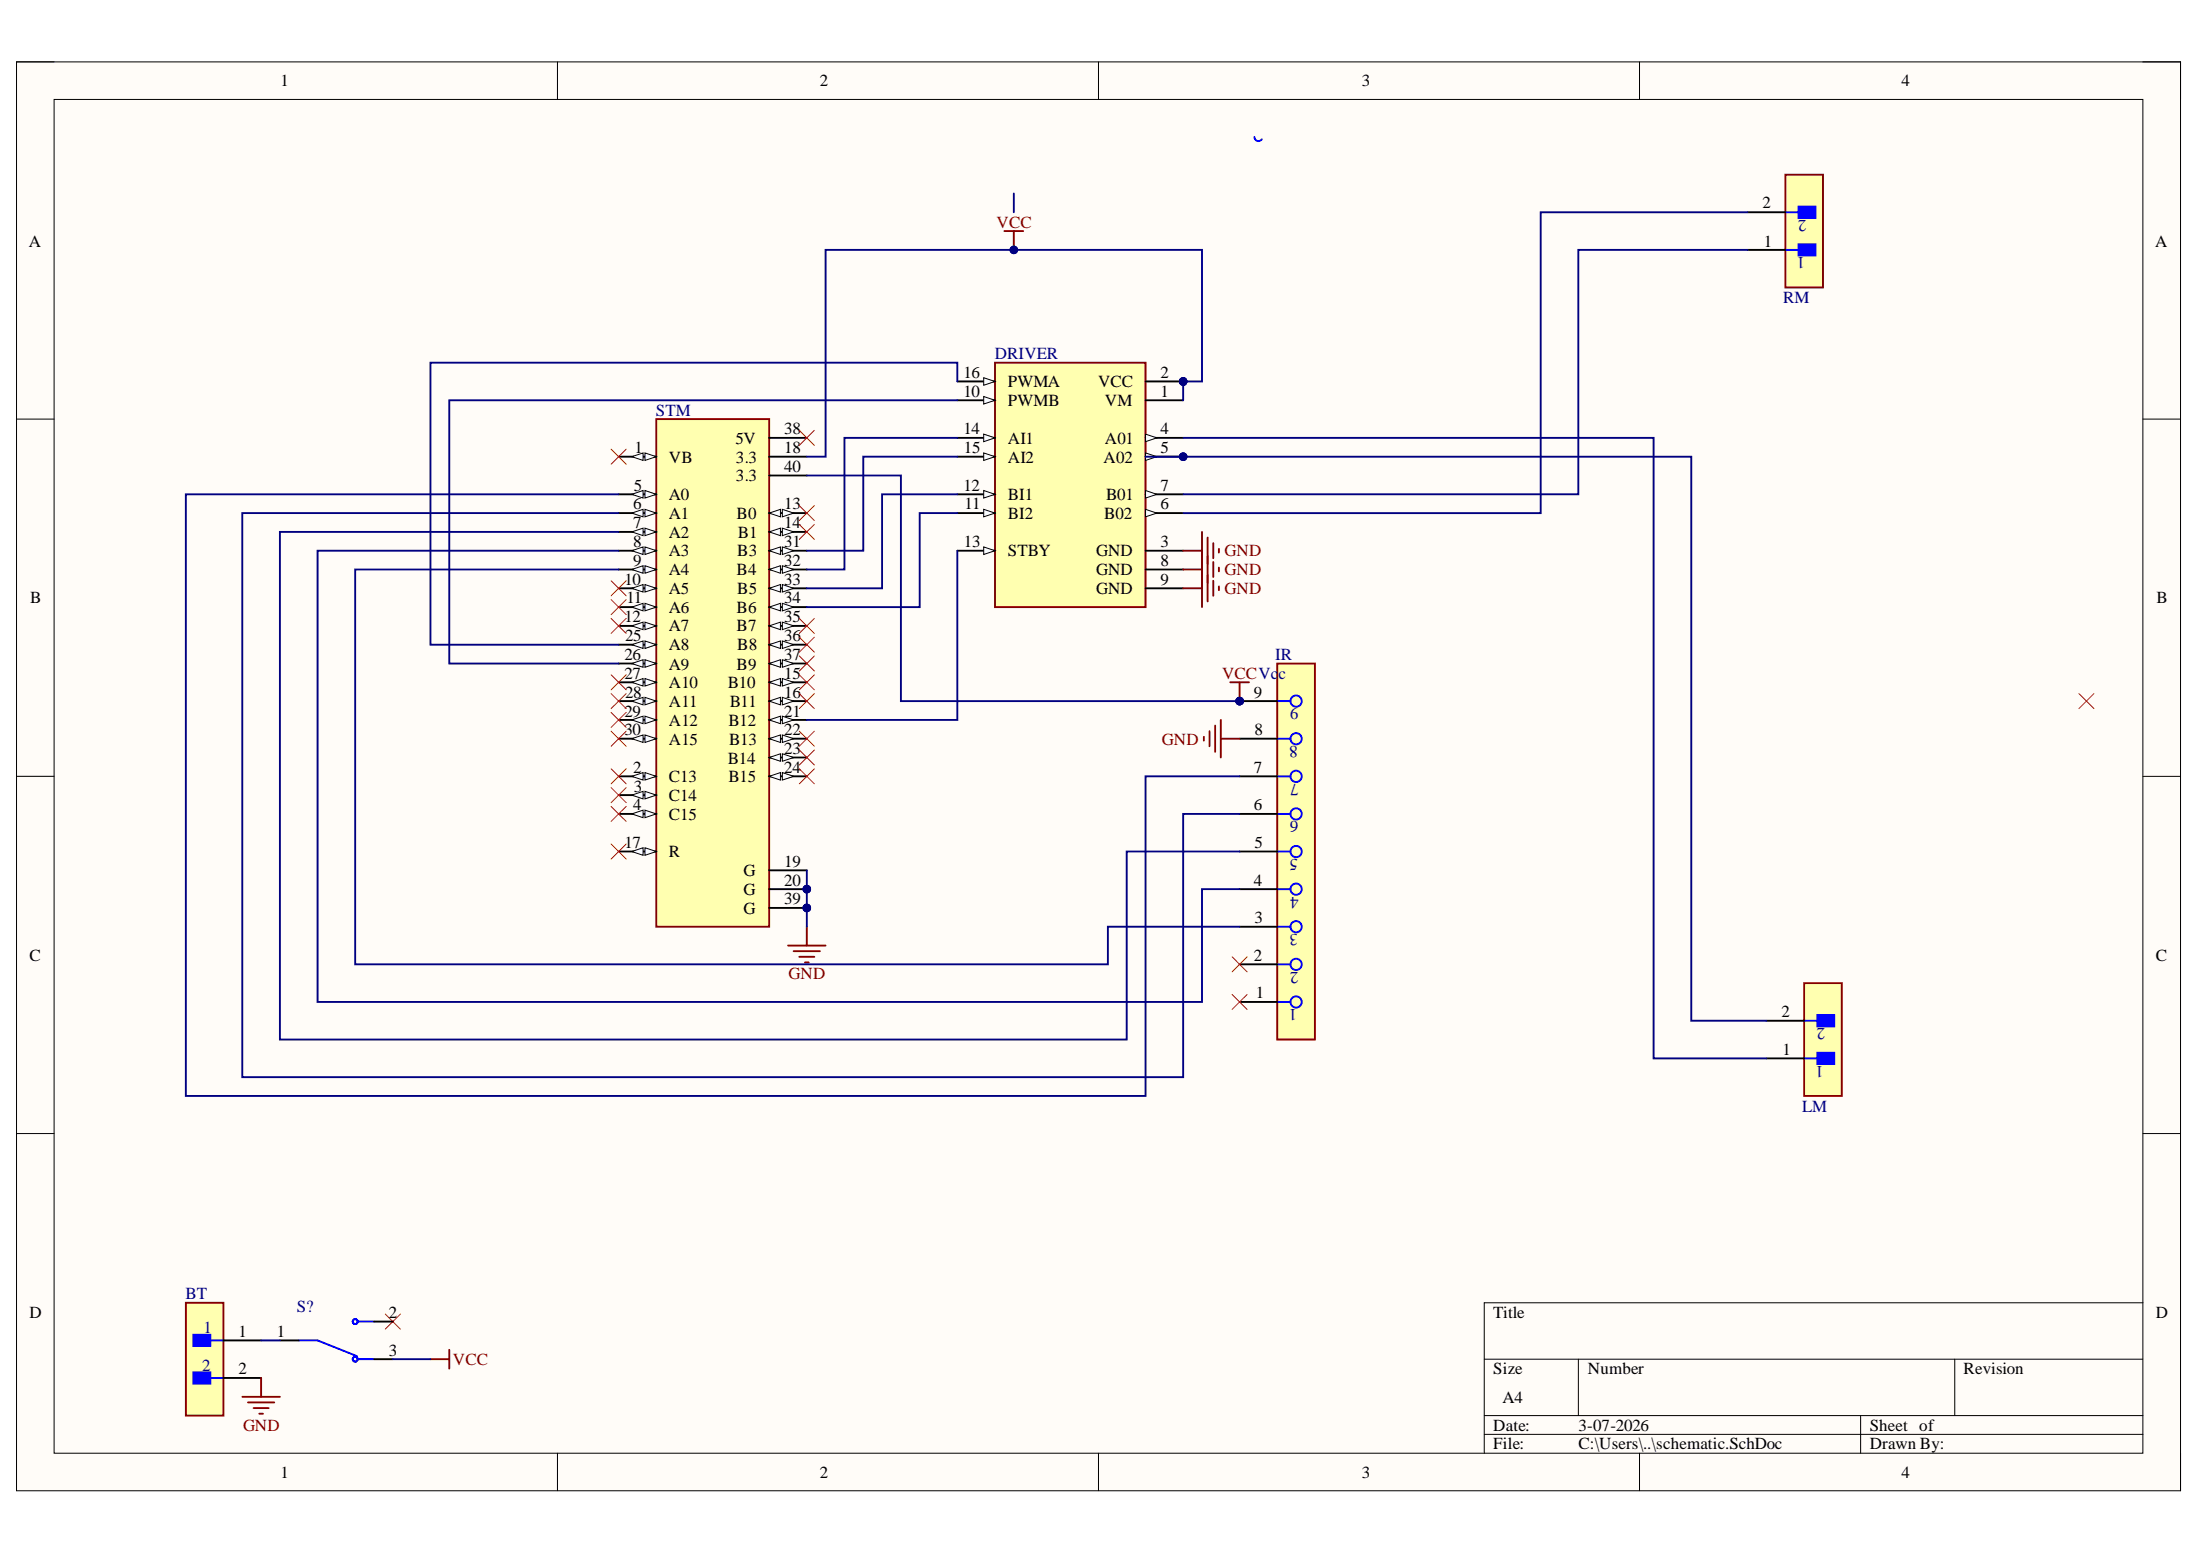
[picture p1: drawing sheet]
<svg xmlns="http://www.w3.org/2000/svg" width="297mm" height="210mm" viewBox="0 0 297 210" stroke-linecap="round" stroke-linejoin="round" font-family="sans-serif">
<path d="M2.2 8.4h292.2v192.8h-292.2z" fill-rule="evenodd" fill="#fffcf8"/>
<path d="M2.2 8.4h292.2v192.8h-292.2z" fill="none" stroke="#000" stroke-width=".14"/>
<path d="M7.3 13.4h282v182.8h-282z" fill-rule="evenodd" fill="#fffcf8"/>
<g fill="none" stroke="#000" stroke-width=".14">
<path d="M2.2 8.3h5.1M7.3 13.4h282v182.8h-282zM75.3 8.3v5.1M148.3 8.3v5.1M221.4 8.4v5M289.3 8.4h5.1v5M2.2 56.6h5.1M289.3 56.6h5.1M2.2 104.8h5.1M289.3 104.8h5.1M2.2 153h5.1M289.3 153h5.1"/>
<path d="M289.3 175.9h-88.9v20.3M75.3 196.2v5M148.3 196.2v5M200.4 183.5h88.9M200.4 191.1h88.9M200.4 193.6h88.9M213.1 183.5v7.6M221.4 196.2v5M251.2 191.1v5.1M263.9 183.5v7.6M294.4 196.2v5"/>
</g>
<path d="M88.6 56.6h15.3v68.5h-15.3z" fill-rule="evenodd" fill="#ffffb0"/>
<path d="M88.6 56.6h15.3v68.5h-15.3z" fill="none" stroke="#800000" stroke-width=".25"/>
<path d="M83.5 61.6h5.1" fill="none" stroke="#000" stroke-width=".25"/>
<path d="M87.1 61.1l1.5 .5-1.5 .6z" fill="#f8fcff"/>
<path d="M87.1 61.1l1.5 .5-1.5 .6z" fill="none" stroke="#000" stroke-width=".14"/>
<path d="M85.3 61.6l1.5-.5v1.1z" fill="#f8fcff"/>
<path d="M85.3 61.6l1.5-.5v1.1z" fill="none" stroke="#000" stroke-width=".14"/>
<path d="M83.5 66.7h5.1" fill="none" stroke="#000" stroke-width=".25"/>
<path d="M87.1 66.2l1.5 .5-1.5 .5z" fill="#f8fcff"/>
<path d="M87.1 66.2l1.5 .5-1.5 .5z" fill="none" stroke="#000" stroke-width=".14"/>
<path d="M85.3 66.7l1.5-.5v1z" fill="#f8fcff"/>
<path d="M85.3 66.7l1.5-.5v1z" fill="none" stroke="#000" stroke-width=".14"/>
<path d="M83.5 69.3h5.1" fill="none" stroke="#000" stroke-width=".25"/>
<path d="M87.1 68.8l1.5 .5-1.5 .5z" fill="#f8fcff"/>
<path d="M87.1 68.8l1.5 .5-1.5 .5z" fill="none" stroke="#000" stroke-width=".14"/>
<path d="M85.3 69.3l1.5-.5v1z" fill="#f8fcff"/>
<path d="M85.3 69.3l1.5-.5v1z" fill="none" stroke="#000" stroke-width=".14"/>
<path d="M83.5 71.8h5.1" fill="none" stroke="#000" stroke-width=".25"/>
<path d="M87.1 71.3l1.5 .5-1.5 .5z" fill="#f8fcff"/>
<path d="M87.1 71.3l1.5 .5-1.5 .5z" fill="none" stroke="#000" stroke-width=".14"/>
<path d="M85.3 71.8l1.5-.5v1z" fill="#f8fcff"/>
<path d="M85.3 71.8l1.5-.5v1z" fill="none" stroke="#000" stroke-width=".14"/>
<path d="M83.5 74.3h5.1" fill="none" stroke="#000" stroke-width=".25"/>
<path d="M87.1 73.8l1.5 .5-1.5 .5z" fill="#f8fcff"/>
<path d="M87.1 73.8l1.5 .5-1.5 .5z" fill="none" stroke="#000" stroke-width=".14"/>
<path d="M85.3 74.3l1.5-.5v1z" fill="#f8fcff"/>
<path d="M85.3 74.3l1.5-.5v1z" fill="none" stroke="#000" stroke-width=".14"/>
<path d="M83.5 76.9h5.1" fill="none" stroke="#000" stroke-width=".25"/>
<path d="M87.1 76.4l1.5 .5-1.5 .5z" fill="#f8fcff"/>
<path d="M87.1 76.4l1.5 .5-1.5 .5z" fill="none" stroke="#000" stroke-width=".14"/>
<path d="M85.3 76.9l1.5-.5v1z" fill="#f8fcff"/>
<path d="M85.3 76.9l1.5-.5v1z" fill="none" stroke="#000" stroke-width=".14"/>
<path d="M83.5 79.4h5.1" fill="none" stroke="#000" stroke-width=".25"/>
<path d="M87.1 78.9l1.5 .5-1.5 .5z" fill="#f8fcff"/>
<path d="M87.1 78.9l1.5 .5-1.5 .5z" fill="none" stroke="#000" stroke-width=".14"/>
<path d="M85.3 79.4l1.5-.5v1z" fill="#f8fcff"/>
<path d="M85.3 79.4l1.5-.5v1z" fill="none" stroke="#000" stroke-width=".14"/>
<path d="M83.5 82h5.1" fill="none" stroke="#000" stroke-width=".25"/>
<path d="M87.1 81.4l1.5 .6-1.5 .5z" fill="#f8fcff"/>
<path d="M87.1 81.4l1.5 .6-1.5 .5z" fill="none" stroke="#000" stroke-width=".14"/>
<path d="M85.3 82l1.5-.6v1.1z" fill="#f8fcff"/>
<path d="M85.3 82l1.5-.6v1.1z" fill="none" stroke="#000" stroke-width=".14"/>
<path d="M83.5 84.5h5.1" fill="none" stroke="#000" stroke-width=".25"/>
<path d="M87.1 84l1.5 .5-1.5 .5z" fill="#f8fcff"/>
<path d="M87.1 84l1.5 .5-1.5 .5z" fill="none" stroke="#000" stroke-width=".14"/>
<path d="M85.3 84.5l1.5-.5v1z" fill="#f8fcff"/>
<path d="M85.3 84.5l1.5-.5v1z" fill="none" stroke="#000" stroke-width=".14"/>
<path d="M83.5 87h5.1" fill="none" stroke="#000" stroke-width=".25"/>
<path d="M87.1 86.5l1.5 .5-1.5 .5z" fill="#f8fcff"/>
<path d="M87.1 86.5l1.5 .5-1.5 .5z" fill="none" stroke="#000" stroke-width=".14"/>
<path d="M85.3 87l1.5-.5v1z" fill="#f8fcff"/>
<path d="M85.3 87l1.5-.5v1z" fill="none" stroke="#000" stroke-width=".14"/>
<path d="M83.5 89.6h5.1" fill="none" stroke="#000" stroke-width=".25"/>
<path d="M87.1 89.1l1.5 .5-1.5 .5z" fill="#f8fcff"/>
<path d="M87.1 89.1l1.5 .5-1.5 .5z" fill="none" stroke="#000" stroke-width=".14"/>
<path d="M85.3 89.6l1.5-.5v1z" fill="#f8fcff"/>
<path d="M85.3 89.6l1.5-.5v1z" fill="none" stroke="#000" stroke-width=".14"/>
<path d="M83.5 92.1h5.1" fill="none" stroke="#000" stroke-width=".25"/>
<path d="M87.1 91.6l1.5 .5-1.5 .5z" fill="#f8fcff"/>
<path d="M87.1 91.6l1.5 .5-1.5 .5z" fill="none" stroke="#000" stroke-width=".14"/>
<path d="M85.3 92.1l1.5-.5v1z" fill="#f8fcff"/>
<path d="M85.3 92.1l1.5-.5v1z" fill="none" stroke="#000" stroke-width=".14"/>
<path d="M83.5 94.6h5.1" fill="none" stroke="#000" stroke-width=".25"/>
<path d="M87.1 94.1l1.5 .5-1.5 .5z" fill="#f8fcff"/>
<path d="M87.1 94.1l1.5 .5-1.5 .5z" fill="none" stroke="#000" stroke-width=".14"/>
<path d="M85.3 94.6l1.5-.5v1z" fill="#f8fcff"/>
<path d="M85.3 94.6l1.5-.5v1z" fill="none" stroke="#000" stroke-width=".14"/>
<path d="M83.5 97.2h5.1" fill="none" stroke="#000" stroke-width=".25"/>
<path d="M87.1 96.7l1.5 .5-1.5 .5z" fill="#f8fcff"/>
<path d="M87.1 96.7l1.5 .5-1.5 .5z" fill="none" stroke="#000" stroke-width=".14"/>
<path d="M85.3 97.2l1.5-.5v1z" fill="#f8fcff"/>
<path d="M85.3 97.2l1.5-.5v1z" fill="none" stroke="#000" stroke-width=".14"/>
<path d="M83.5 99.7h5.1" fill="none" stroke="#000" stroke-width=".25"/>
<path d="M87.1 99.2l1.5 .5-1.5 .5z" fill="#f8fcff"/>
<path d="M87.1 99.2l1.5 .5-1.5 .5z" fill="none" stroke="#000" stroke-width=".14"/>
<path d="M85.3 99.7l1.5-.5v1z" fill="#f8fcff"/>
<path d="M85.3 99.7l1.5-.5v1z" fill="none" stroke="#000" stroke-width=".14"/>
<path d="M83.5 104.8h5.1" fill="none" stroke="#000" stroke-width=".25"/>
<path d="M87.1 104.3l1.5 .5-1.5 .5z" fill="#f8fcff"/>
<path d="M87.1 104.3l1.5 .5-1.5 .5z" fill="none" stroke="#000" stroke-width=".14"/>
<path d="M85.3 104.8l1.5-.5v1z" fill="#f8fcff"/>
<path d="M85.3 104.8l1.5-.5v1z" fill="none" stroke="#000" stroke-width=".14"/>
<path d="M83.5 107.3h5.1" fill="none" stroke="#000" stroke-width=".25"/>
<path d="M87.1 106.8l1.5 .5-1.5 .5z" fill="#f8fcff"/>
<path d="M87.1 106.8l1.5 .5-1.5 .5z" fill="none" stroke="#000" stroke-width=".14"/>
<path d="M85.3 107.3l1.5-.5v1z" fill="#f8fcff"/>
<path d="M85.3 107.3l1.5-.5v1z" fill="none" stroke="#000" stroke-width=".14"/>
<path d="M83.5 109.9h5.1" fill="none" stroke="#000" stroke-width=".25"/>
<path d="M87.1 109.4l1.5 .5-1.5 .5z" fill="#f8fcff"/>
<path d="M87.1 109.4l1.5 .5-1.5 .5z" fill="none" stroke="#000" stroke-width=".14"/>
<path d="M85.3 109.9l1.5-.5v1z" fill="#f8fcff"/>
<path d="M85.3 109.9l1.5-.5v1z" fill="none" stroke="#000" stroke-width=".14"/>
<path d="M83.5 114.9h5.1" fill="none" stroke="#000" stroke-width=".25"/>
<path d="M87.1 114.4l1.5 .5-1.5 .6z" fill="#f8fcff"/>
<path d="M87.1 114.4l1.5 .5-1.5 .6z" fill="none" stroke="#000" stroke-width=".14"/>
<path d="M85.3 114.9l1.5-.5v1.1z" fill="#f8fcff"/>
<path d="M85.3 114.9l1.5-.5v1.1z" fill="none" stroke="#000" stroke-width=".14"/>
<path d="M103.9 59.1h5M103.9 61.6h5M103.9 64.2h5M103.9 69.3h5" fill="none" stroke="#000" stroke-width=".25"/>
<path d="M103.9 69.3l1.5-.5v1z" fill="#f8fcff"/>
<path d="M103.9 69.3l1.5-.5v1z" fill="none" stroke="#000" stroke-width=".14"/>
<path d="M105.6 68.8l1.6 .5-1.6 .5z" fill="#f8fcff"/>
<path d="M105.6 68.8l1.6 .5-1.6 .5z" fill="none" stroke="#000" stroke-width=".14"/>
<path d="M103.9 71.8h5" fill="none" stroke="#000" stroke-width=".25"/>
<path d="M103.9 71.8l1.5-.5v1z" fill="#f8fcff"/>
<path d="M103.9 71.8l1.5-.5v1z" fill="none" stroke="#000" stroke-width=".14"/>
<path d="M105.6 71.3l1.6 .5-1.6 .5z" fill="#f8fcff"/>
<path d="M105.6 71.3l1.6 .5-1.6 .5z" fill="none" stroke="#000" stroke-width=".14"/>
<path d="M103.9 74.3h5" fill="none" stroke="#000" stroke-width=".25"/>
<path d="M103.9 74.3l1.5-.5v1z" fill="#f8fcff"/>
<path d="M103.9 74.3l1.5-.5v1z" fill="none" stroke="#000" stroke-width=".14"/>
<path d="M105.6 73.8l1.6 .5-1.6 .5z" fill="#f8fcff"/>
<path d="M105.6 73.8l1.6 .5-1.6 .5z" fill="none" stroke="#000" stroke-width=".14"/>
<path d="M103.9 76.9h5" fill="none" stroke="#000" stroke-width=".25"/>
<path d="M103.9 76.9l1.5-.5v1z" fill="#f8fcff"/>
<path d="M103.9 76.9l1.5-.5v1z" fill="none" stroke="#000" stroke-width=".14"/>
<path d="M105.6 76.4l1.6 .5-1.6 .5z" fill="#f8fcff"/>
<path d="M105.6 76.4l1.6 .5-1.6 .5z" fill="none" stroke="#000" stroke-width=".14"/>
<path d="M103.9 79.4h5" fill="none" stroke="#000" stroke-width=".25"/>
<path d="M103.9 79.4l1.5-.5v1z" fill="#f8fcff"/>
<path d="M103.9 79.4l1.5-.5v1z" fill="none" stroke="#000" stroke-width=".14"/>
<path d="M105.6 78.9l1.6 .5-1.6 .5z" fill="#f8fcff"/>
<path d="M105.6 78.9l1.6 .5-1.6 .5z" fill="none" stroke="#000" stroke-width=".14"/>
<path d="M103.9 82h5" fill="none" stroke="#000" stroke-width=".25"/>
<path d="M103.9 82l1.5-.6v1.1z" fill="#f8fcff"/>
<path d="M103.9 82l1.5-.6v1.1z" fill="none" stroke="#000" stroke-width=".14"/>
<path d="M105.6 81.4l1.6 .6-1.6 .5z" fill="#f8fcff"/>
<path d="M105.6 81.4l1.6 .6-1.6 .5z" fill="none" stroke="#000" stroke-width=".14"/>
<path d="M103.9 84.5h5" fill="none" stroke="#000" stroke-width=".25"/>
<path d="M103.9 84.5l1.5-.5v1z" fill="#f8fcff"/>
<path d="M103.9 84.5l1.5-.5v1z" fill="none" stroke="#000" stroke-width=".14"/>
<path d="M105.6 84l1.6 .5-1.6 .5z" fill="#f8fcff"/>
<path d="M105.6 84l1.6 .5-1.6 .5z" fill="none" stroke="#000" stroke-width=".14"/>
<path d="M103.9 87h5" fill="none" stroke="#000" stroke-width=".25"/>
<path d="M103.9 87l1.5-.5v1z" fill="#f8fcff"/>
<path d="M103.9 87l1.5-.5v1z" fill="none" stroke="#000" stroke-width=".14"/>
<path d="M105.6 86.5l1.6 .5-1.6 .5z" fill="#f8fcff"/>
<path d="M105.6 86.5l1.6 .5-1.6 .5z" fill="none" stroke="#000" stroke-width=".14"/>
<path d="M103.9 89.6h5" fill="none" stroke="#000" stroke-width=".25"/>
<path d="M103.9 89.6l1.5-.5v1z" fill="#f8fcff"/>
<path d="M103.9 89.6l1.5-.5v1z" fill="none" stroke="#000" stroke-width=".14"/>
<path d="M105.6 89.1l1.6 .5-1.6 .5z" fill="#f8fcff"/>
<path d="M105.6 89.1l1.6 .5-1.6 .5z" fill="none" stroke="#000" stroke-width=".14"/>
<path d="M103.9 92.1h5" fill="none" stroke="#000" stroke-width=".25"/>
<path d="M103.9 92.1l1.5-.5v1z" fill="#f8fcff"/>
<path d="M103.9 92.1l1.5-.5v1z" fill="none" stroke="#000" stroke-width=".14"/>
<path d="M105.6 91.6l1.6 .5-1.6 .5z" fill="#f8fcff"/>
<path d="M105.6 91.6l1.6 .5-1.6 .5z" fill="none" stroke="#000" stroke-width=".14"/>
<path d="M103.9 94.6h5" fill="none" stroke="#000" stroke-width=".25"/>
<path d="M103.9 94.6l1.5-.5v1z" fill="#f8fcff"/>
<path d="M103.9 94.6l1.5-.5v1z" fill="none" stroke="#000" stroke-width=".14"/>
<path d="M105.6 94.1l1.6 .5-1.6 .5z" fill="#f8fcff"/>
<path d="M105.6 94.1l1.6 .5-1.6 .5z" fill="none" stroke="#000" stroke-width=".14"/>
<path d="M103.9 97.2h5" fill="none" stroke="#000" stroke-width=".25"/>
<path d="M103.9 97.2l1.5-.5v1z" fill="#f8fcff"/>
<path d="M103.9 97.2l1.5-.5v1z" fill="none" stroke="#000" stroke-width=".14"/>
<path d="M105.6 96.7l1.6 .5-1.6 .5z" fill="#f8fcff"/>
<path d="M105.6 96.7l1.6 .5-1.6 .5z" fill="none" stroke="#000" stroke-width=".14"/>
<path d="M103.9 99.7h5" fill="none" stroke="#000" stroke-width=".25"/>
<path d="M103.9 99.7l1.5-.5v1z" fill="#f8fcff"/>
<path d="M103.9 99.7l1.5-.5v1z" fill="none" stroke="#000" stroke-width=".14"/>
<path d="M105.6 99.2l1.6 .5-1.6 .5z" fill="#f8fcff"/>
<path d="M105.6 99.2l1.6 .5-1.6 .5z" fill="none" stroke="#000" stroke-width=".14"/>
<path d="M103.9 102.3h5" fill="none" stroke="#000" stroke-width=".25"/>
<path d="M103.9 102.3l1.5-.6v1.1z" fill="#f8fcff"/>
<path d="M103.9 102.3l1.5-.6v1.1z" fill="none" stroke="#000" stroke-width=".14"/>
<path d="M105.6 101.7l1.6 .6-1.6 .5z" fill="#f8fcff"/>
<path d="M105.6 101.7l1.6 .6-1.6 .5z" fill="none" stroke="#000" stroke-width=".14"/>
<path d="M103.9 104.8h5" fill="none" stroke="#000" stroke-width=".25"/>
<path d="M103.9 104.8l1.5-.5v1z" fill="#f8fcff"/>
<path d="M103.9 104.8l1.5-.5v1z" fill="none" stroke="#000" stroke-width=".14"/>
<path d="M105.6 104.3l1.6 .5-1.6 .5z" fill="#f8fcff"/>
<path d="M105.6 104.3l1.6 .5-1.6 .5z" fill="none" stroke="#000" stroke-width=".14"/>
<path d="M103.9 117.5h5M103.9 120h5M103.9 122.6h5" fill="none" stroke="#000" stroke-width=".25"/>
<circle cx="159.7" cy="51.5" r=".51" fill="#000080"/>
<circle cx="159.7" cy="51.5" r=".51" fill="none" stroke="#000080" stroke-width=".14"/>
<circle cx="159.7" cy="61.6" r=".51" fill="#000080"/>
<circle cx="159.7" cy="61.6" r=".51" fill="none" stroke="#000080" stroke-width=".14"/>
<path d="M134.3 49h20.4v33h-20.4z" fill-rule="evenodd" fill="#ffffb0"/>
<path d="M134.3 49h20.4v33h-20.4z" fill="none" stroke="#800000" stroke-width=".25"/>
<path d="M129.3 51.5h5" fill="none" stroke="#000" stroke-width=".25"/>
<path d="M132.8 51l1.5 .5-1.5 .5z" fill="#f8fcff"/>
<path d="M132.8 51l1.5 .5-1.5 .5z" fill="none" stroke="#000" stroke-width=".14"/>
<path d="M129.3 54h5" fill="none" stroke="#000" stroke-width=".25"/>
<path d="M132.8 53.5l1.5 .5-1.5 .5z" fill="#f8fcff"/>
<path d="M132.8 53.5l1.5 .5-1.5 .5z" fill="none" stroke="#000" stroke-width=".14"/>
<path d="M129.3 59.1h5" fill="none" stroke="#000" stroke-width=".25"/>
<path d="M132.8 58.6l1.5 .5-1.5 .5z" fill="#f8fcff"/>
<path d="M132.8 58.6l1.5 .5-1.5 .5z" fill="none" stroke="#000" stroke-width=".14"/>
<path d="M129.3 61.6h5" fill="none" stroke="#000" stroke-width=".25"/>
<path d="M132.8 61.1l1.5 .5-1.5 .6z" fill="#f8fcff"/>
<path d="M132.8 61.1l1.5 .5-1.5 .6z" fill="none" stroke="#000" stroke-width=".14"/>
<path d="M129.3 66.7h5" fill="none" stroke="#000" stroke-width=".25"/>
<path d="M132.8 66.2l1.5 .5-1.5 .5z" fill="#f8fcff"/>
<path d="M132.8 66.2l1.5 .5-1.5 .5z" fill="none" stroke="#000" stroke-width=".14"/>
<path d="M129.3 69.3h5" fill="none" stroke="#000" stroke-width=".25"/>
<path d="M132.8 68.8l1.5 .5-1.5 .5z" fill="#f8fcff"/>
<path d="M132.8 68.8l1.5 .5-1.5 .5z" fill="none" stroke="#000" stroke-width=".14"/>
<path d="M129.3 74.3h5" fill="none" stroke="#000" stroke-width=".25"/>
<path d="M132.8 73.8l1.5 .5-1.5 .5z" fill="#f8fcff"/>
<path d="M132.8 73.8l1.5 .5-1.5 .5z" fill="none" stroke="#000" stroke-width=".14"/>
<path d="M154.7 51.5h5" fill="none" stroke="#000" stroke-width=".25"/>
<circle cx="159.7" cy="51.5" r=".51" fill="#000080"/>
<circle cx="159.7" cy="51.5" r=".51" fill="none" stroke="#000080" stroke-width=".14"/>
<path d="M154.7 54h5M154.7 59.1h5" fill="none" stroke="#000" stroke-width=".25"/>
<path d="M154.7 58.6l1.5 .5-1.5 .5z" fill="#f8fcff"/>
<path d="M154.7 58.6l1.5 .5-1.5 .5z" fill="none" stroke="#000" stroke-width=".14"/>
<path d="M154.7 61.6h5" fill="none" stroke="#000" stroke-width=".25"/>
<path d="M154.7 61.1l1.5 .5-1.5 .6z" fill="#f8fcff"/>
<path d="M154.7 61.1l1.5 .5-1.5 .6z" fill="none" stroke="#000" stroke-width=".14"/>
<circle cx="159.7" cy="61.6" r=".51" fill="#000080"/>
<circle cx="159.7" cy="61.6" r=".51" fill="none" stroke="#000080" stroke-width=".14"/>
<path d="M154.7 66.7h5" fill="none" stroke="#000" stroke-width=".25"/>
<path d="M154.7 66.2l1.5 .5-1.5 .5z" fill="#f8fcff"/>
<path d="M154.7 66.2l1.5 .5-1.5 .5z" fill="none" stroke="#000" stroke-width=".14"/>
<path d="M154.7 69.3h5" fill="none" stroke="#000" stroke-width=".25"/>
<path d="M154.7 68.8l1.5 .5-1.5 .5z" fill="#f8fcff"/>
<path d="M154.7 68.8l1.5 .5-1.5 .5z" fill="none" stroke="#000" stroke-width=".14"/>
<path d="M154.7 74.3h5M154.7 76.9h5M154.7 79.4h5" fill="none" stroke="#000" stroke-width=".25"/>
<path d="M159.7 74.3h2.6M159.7 76.9h2.6M159.7 79.4h2.6M162.3 71.8v10.2M163.1 72.6v8.6M163.8 73.3v2.1M163.8 75.9v2M163.8 78.4v2M164.6 74.1v.5M164.6 76.6v.5M164.6 79.2v.5" fill="none" stroke="#800000" stroke-width=".25"/>
<path d="M241.1 23.6h5v15.2h-5z" fill-rule="evenodd" fill="#ffffb0"/>
<path d="M241.1 23.6h5v15.2h-5z" fill="none" stroke="#800000" stroke-width=".25"/>
<path d="M242.8 33h2.3v1.5h-2.3z" fill-rule="evenodd" fill="#00f"/>
<path d="M241.1 33.7h1.7M242.8 33h2.3v1.5h-2.3z" fill="none" stroke="#00f" stroke-width=".25"/>
<path d="M242.8 27.9h2.3v1.5h-2.3z" fill-rule="evenodd" fill="#00f"/>
<path d="M241.1 28.7h1.7M242.8 27.9h2.3v1.5h-2.3z" fill="none" stroke="#00f" stroke-width=".25"/>
<path d="M236 33.7h5.1M236 28.7h5.1" fill="none" stroke="#000" stroke-width=".25"/>
<path d="M243.6 132.7h5.1v15.2h-5.1z" fill-rule="evenodd" fill="#ffffb0"/>
<path d="M243.6 132.7h5.1v15.2h-5.1z" fill="none" stroke="#800000" stroke-width=".25"/>
<path d="M245.4 142.1h2.3v1.5h-2.3z" fill-rule="evenodd" fill="#00f"/>
<path d="M243.6 142.9h1.8M245.4 142.1h2.3v1.5h-2.3z" fill="none" stroke="#00f" stroke-width=".25"/>
<path d="M245.4 137h2.3v1.5h-2.3z" fill-rule="evenodd" fill="#00f"/>
<path d="M169.4 18.5a.54 .54 0 0 0 .4 .5 .54 .54 0 0 0 .6-.2M243.6 137.8h1.8M245.4 137h2.3v1.5h-2.3z" fill="none" stroke="#00f" stroke-width=".25"/>
<path d="M238.5 137.8h5.1M238.5 142.9h5.1" fill="none" stroke="#000" stroke-width=".25"/>
<path d="M172.4 89.6h5.1v50.7h-5.1z" fill-rule="evenodd" fill="#ffffb0"/>
<g fill="none" stroke="#800000" stroke-width=".25">
<path d="M135.6 31.2h2.6M136.9 31.2v2.5M162.5 99.5v.5M163.3 98.7v2M164.1 97.9v3.6M164.8 97.2v5.1M164.8 99.7h2.6M166.1 92.1h2.5M167.4 92.1v2.5M172.4 89.6h5.1v50.7h-5.1zM106.4 127.6h5.1M107.2 128.4h3.5"/>
<path d="M107.9 129.2h2.1M108.7 129.9h.5M108.9 125.1v2.5"/>
</g>
<g fill="none" stroke="#00f" stroke-width=".25">
<path d="M172.4 99.7h1.8M172.4 94.6h1.8M172.4 114.9h1.8M172.4 109.9h1.8M172.4 104.8h1.8M172.4 135.3h1.8M172.4 130.2h1.8M172.4 125.1h1.8M172.4 120h1.8"/>
<circle cx="175" cy="99.7" r=".76"/>
<circle cx="175" cy="94.6" r=".76"/>
<circle cx="175" cy="109.9" r=".76"/>
<circle cx="175" cy="114.9" r=".76"/>
<circle cx="175" cy="104.8" r=".76"/>
<circle cx="175" cy="135.3" r=".76"/>
<circle cx="175" cy="120" r=".76"/>
<circle cx="175" cy="130.2" r=".76"/>
<circle cx="175" cy="125.1" r=".76"/>
</g>
<path d="M167.4 99.7h5M167.4 94.6h5M167.4 114.9h5M167.4 109.9h5M167.4 104.8h5M167.4 135.2h5M167.4 130.2h5M167.4 125.1h5M167.4 120h5" fill="none" stroke="#000" stroke-width=".25"/>
<g fill="none" stroke="#f00" stroke-width=".14">
<path d="M107.9 58.1l2.1 2M110 58.1l-2.1 2M82.5 78.4l2 2M82.5 60.6l2 2.1M84.5 78.4l-2 2M84.5 60.6l-2 2.1M82.5 80.9l2 2.1M82.5 83.5l2 2M82.5 91.1l2 2M82.5 93.6l2 2.1M82.5 96.2l2 2M82.5 98.7l2 2"/>
<path d="M84.5 80.9l-2 2.1M84.5 83.5l-2 2M84.5 91.1l-2 2M84.5 93.6l-2 2.1M84.5 96.2l-2 2M84.5 98.7l-2 2M107.9 98.7l2.1 2M107.9 83.5l2.1 2M107.9 86l2.1 2M107.9 88.5l2.1 2.1M110 88.5l-2.1 2.1M110 98.7l-2.1 2"/>
<path d="M110 83.5l-2.1 2M110 86l-2.1 2M280.7 93.6l2 2.1M282.7 93.6l-2 2.1M82.5 103.8l2 2M82.5 106.3l2 2M82.5 108.9l2 2M82.5 113.9l2 2.1M84.5 103.8l-2 2M84.5 106.3l-2 2M84.5 108.9l-2 2M84.5 113.9l-2 2.1"/>
<path d="M107.9 103.8l2.1 2M107.9 101.2l2.1 2.1M110 101.2l-2.1 2.1M110 103.8l-2.1 2M166.4 129.2l2 2M166.4 134.2l2 2.1M168.4 129.2l-2 2M168.4 134.2l-2 2.1"/>
</g>
<circle cx="136.9" cy="33.7" r=".51" fill="#000080"/>
<circle cx="136.9" cy="33.7" r=".51" fill="none" stroke="#000080" stroke-width=".14"/>
<path d="M25.1 175.9h5.1v15.2h-5.1z" fill-rule="evenodd" fill="#ffffb0"/>
<path d="M25.1 175.9h5.1v15.2h-5.1z" fill="none" stroke="#800000" stroke-width=".25"/>
<path d="M26.1 180.2h2.3v1.5h-2.3z" fill-rule="evenodd" fill="#00f"/>
<path d="M26.1 180.2h2.3v1.5h-2.3zM28.4 180.9h1.8" fill="none" stroke="#00f" stroke-width=".25"/>
<path d="M26.1 185.2h2.3v1.6h-2.3z" fill-rule="evenodd" fill="#00f"/>
<g fill="none" stroke="#00f" stroke-width=".25">
<path d="M48.3 178.4h2.2M26.1 185.2h2.3v1.6h-2.3zM28.4 186h1.8M40.3 180.9h2.6l5.3 2.2M48.3 183.5h2.2"/>
<circle cx="48" cy="178.4" r=".33"/>
<circle cx="48" cy="183.5" r=".33"/>
</g>
<path d="M50.5 178.4h2.5M30.2 180.9h5.1M30.2 186h5.1M37.8 180.9h2.5M50.5 183.5h2.5" fill="none" stroke="#000" stroke-width=".25"/>
<path d="M32.7 188.6h5.1M33.5 189.3h3.5M34.2 190.1h2.1M35 190.8h.5M35.3 186v2.6M58.1 183.5h2.6M60.7 182.2v2.5" fill="none" stroke="#800000" stroke-width=".25"/>
<path d="M107.9 68.2l2.1 2.1M107.9 70.8l2.1 2M110 68.2l-2.1 2.1M110 70.8l-2.1 2M52 177.4l2.1 2M54.1 177.4l-2.1 2" fill="none" stroke="#f00" stroke-width=".14"/>
<path d="M136.9 26.1v2.6M129.3 51.5v-2.5h-71.2v38h25.4M129.3 54h-68.6v35.6h22.8M159.8 59.1h63.5v83.8h15.2M83.5 66.7h-58.4v81.2h129.6v-43.1h12.7M83.5 69.3h-50.8v76.1h127v-35.5h7.7M83.5 71.8h-45.7v68.5h114.3v-25.4h15.3M83.5 74.3h-40.6v60.9h119.4v-15.2h5.1M83.5 76.9h-35.5v53.3h101.6v-5.1h17.8M108.9 64.2h12.7v30.4h45.8M129.3 74.3v22.9h-20.4M154.7 61.7h73.7v76.1h10.1" fill="none" stroke="#000080" stroke-width=".25"/>
<circle cx="159.7" cy="61.6" r=".51" fill="#000080"/>
<circle cx="159.7" cy="61.6" r=".51" fill="none" stroke="#000080" stroke-width=".14"/>
<path d="M236 33.7h-22.9v33h-53.3M236 28.7h-28v40.6h-48.2M159.7 51.5h2.6v-17.8h-50.8v27.9h-2.6" fill="none" stroke="#000080" stroke-width=".25"/>
<circle cx="159.7" cy="51.5" r=".51" fill="#000080"/>
<circle cx="159.7" cy="51.5" r=".51" fill="none" stroke="#000080" stroke-width=".14"/>
<circle cx="136.9" cy="33.7" r=".51" fill="#000080"/>
<circle cx="136.9" cy="33.7" r=".51" fill="none" stroke="#000080" stroke-width=".14"/>
<path d="M159.7 51.5v2.5M108.9 117.5v7.6" fill="none" stroke="#000080" stroke-width=".25"/>
<circle cx="159.7" cy="51.5" r=".51" fill="#000080"/>
<circle cx="159.7" cy="51.5" r=".51" fill="none" stroke="#000080" stroke-width=".14"/>
<path d="M129.3 59.1h-15.3v17.8h-5.1M129.3 66.7h-10.2v12.7h-10.2M129.3 69.3h-5.1v12.7h-15.3M129.3 61.6h-12.7v12.7h-7.7M35.3 180.9h2.5M53 183.5h5.1" fill="none" stroke="#000080" stroke-width=".25"/>
<path d="M107.9 91.1l2.1 2M107.9 93.6l2.1 2.1M110 91.1l-2.1 2M110 93.6l-2.1 2.1" fill="none" stroke="#f00" stroke-width=".14"/>
<g font-size="2.3">
<text x="37.9" y="11.7">1</text>
<text x="110.7" y="11.7">2</text>
<text x="183.9" y="11.7">3</text>
<text x="256.8" y="11.7">4</text>
<text x="238" y="28.1">2</text>
<text x="3.9" y="33.3">A</text>
<text x="238.1" y="33.3">1</text>
<text x="291" y="33.3">A</text>
<text x="130.1" y="51">16</text>
<text x="130.1" y="53.6">10</text>
<text x="136.1" y="52.3">PWMA</text>
<text x="148.3" y="52.3">VCC</text>
<text x="156.7" y="51">2</text>
<text x="156.7" y="53.6">1</text>
<text x="99.3" y="59.9">5V</text>
<text x="105.9" y="58.6">38</text>
<text x="130.1" y="58.6">14</text>
<text x="136.1" y="54.8">PWMB</text>
<text x="136.1" y="59.9">AI1</text>
<text x="149.2" y="54.8">VM</text>
<text x="149.2" y="59.9">A01</text>
<text x="156.7" y="58.6">4</text>
<text x="85.7" y="61.2">1</text>
<text x="90.3" y="62.4">VB</text>
<text x="99.4" y="62.4">3.3</text>
<text x="99.4" y="65">3.3</text>
<text x="105.9" y="61.2">18</text>
<text x="105.9" y="63.7">40</text>
<text x="130.2" y="61.2">15</text>
<text x="136.1" y="62.4">AI2</text>
<text x="149" y="62.4">A02</text>
<text x="156.7" y="61.2">5</text>
<text x="85.5" y="68.8">6</text>
<text x="85.5" y="71.3">7</text>
<text x="85.6" y="66.2">5</text>
<text x="90.3" y="67.5">A0</text>
<text x="90.3" y="70">A1</text>
<text x="99.5" y="70">B0</text>
<text x="105.9" y="68.8">13</text>
<text x="105.9" y="71.3">14</text>
<text x="130.1" y="66.2">12</text>
<text x="130.2" y="68.8">11</text>
<text x="136.1" y="67.5">BI1</text>
<text x="136.1" y="70">BI2</text>
<text x="149.1" y="70">B02</text>
<text x="149.4" y="67.5">B01</text>
<text x="156.7" y="66.2">7</text>
<text x="156.7" y="68.8">6</text>
<text x="85.5" y="73.8">8</text>
<text x="85.5" y="76.4">9</text>
<text x="90.3" y="72.6">A2</text>
<text x="90.3" y="75.1">A3</text>
<text x="90.3" y="77.6">A4</text>
<text x="99.5" y="77.6">B4</text>
<text x="99.5" y="75.1">B3</text>
<text x="99.6" y="72.6">B1</text>
<text x="105.9" y="73.8">31</text>
<text x="105.9" y="76.4">32</text>
<text x="130.2" y="73.8">13</text>
<text x="136.1" y="75.1">STBY</text>
<text x="148" y="75.1">GND</text>
<text x="148" y="77.6">GND</text>
<text x="156.7" y="73.8">3</text>
<text x="156.7" y="76.4">8</text>
<text x="4.1" y="81.4">B</text>
<text x="84.3" y="78.9">10</text>
<text x="84.3" y="84">12</text>
<text x="84.6" y="81.4">11</text>
<text x="90.3" y="80.2">A5</text>
<text x="90.3" y="82.7">A6</text>
<text x="99.5" y="82.7">B6</text>
<text x="99.5" y="80.2">B5</text>
<text x="105.9" y="78.9">33</text>
<text x="105.9" y="81.4">34</text>
<text x="105.9" y="84">35</text>
<text x="148" y="80.2">GND</text>
<text x="156.7" y="78.9">9</text>
<text x="291.2" y="81.4">B</text>
<text x="84.3" y="89.1">26</text>
<text x="84.4" y="86.5">25</text>
<text x="90.3" y="85.2">A7</text>
<text x="90.3" y="87.8">A8</text>
<text x="99.5" y="85.2">B7</text>
<text x="99.5" y="87.8">B8</text>
<text x="105.9" y="86.5">36</text>
<text x="105.9" y="89.1">37</text>
<text x="84.3" y="91.7">27</text>
<text x="84.4" y="94.2">28</text>
<text x="90.3" y="90.4">A9</text>
<text x="90.3" y="92.9">A10</text>
<text x="90.3" y="95.5">A11</text>
<text x="98.3" y="92.9">B10</text>
<text x="98.5" y="95.5">B11</text>
<text x="99.5" y="90.4">B9</text>
<text x="105.9" y="91.7">15</text>
<text x="105.9" y="94.2">16</text>
<text x="169.3" y="94.2">9</text>
<text x="84.3" y="96.7">29</text>
<text x="84.3" y="99.3">30</text>
<text x="90.3" y="98">A12</text>
<text x="90.3" y="100.5">A15</text>
<text x="98.4" y="98">B12</text>
<text x="98.4" y="100.5">B13</text>
<text x="105.9" y="96.7">21</text>
<text x="105.9" y="99.3">22</text>
<text x="105.9" y="101.8">23</text>
<text x="169.4" y="99.3">8</text>
<text x="85.5" y="104.3">2</text>
<text x="85.6" y="106.9">3</text>
<text x="90.3" y="105.6">C13</text>
<text x="98.3" y="103.1">B14</text>
<text x="98.4" y="105.6">B15</text>
<text x="105.9" y="104.3">24</text>
<text x="169.3" y="104.3">7</text>
<text x="85.5" y="109.4">4</text>
<text x="90.3" y="108.1">C14</text>
<text x="90.3" y="110.7">C15</text>
<text x="169.3" y="109.4">6</text>
<text x="84.3" y="114.5">17</text>
<text x="90.3" y="115.7">R</text>
<text x="100.4" y="118.3">G</text>
<text x="105.9" y="117">19</text>
<text x="105.9" y="119.5">20</text>
<text x="169.3" y="119.5">4</text>
<text x="169.4" y="114.5">5</text>
<text x="100.4" y="120.8">G</text>
<text x="100.4" y="123.3">G</text>
<text x="105.9" y="122.1">39</text>
<text x="169.4" y="124.6">3</text>
<text x="4" y="129.7">C</text>
<text x="169.3" y="129.7">2</text>
<text x="291.1" y="129.7">C</text>
<text x="169.6" y="134.7">1</text>
<text x="240.5" y="137.3">2</text>
<text x="240.7" y="142.4">1</text>
<text x="4" y="177.9">D</text>
<text x="52.5" y="177.9">2</text>
<text x="201.6" y="177.9">Title</text>
<text x="291.1" y="177.9">D</text>
<text x="32.2" y="180.5">1</text>
<text x="32.2" y="185.5">2</text>
<text x="37.4" y="180.5">1</text>
<text x="52.5" y="183">3</text>
<text x="201.6" y="185.5">Size</text>
<text x="214.4" y="185.5">Number</text>
<text x="265.1" y="185.5">Revision</text>
<text x="202.9" y="189.3">A4</text>
<text x="201.6" y="193.1">Date:</text>
<text x="201.6" y="195.7">File:</text>
<text x="213.1" y="193.1">3-07-2026</text>
<text x="213.1" y="195.7">C:\Users\..\schematic.SchDoc</text>
<text x="252.4" y="193.1">Sheet of</text>
<text x="252.4" y="195.7">Drawn By:</text>
<text x="37.9" y="199.5">1</text>
<text x="110.7" y="199.5">2</text>
<text x="183.9" y="199.5">3</text>
<text x="256.8" y="199.5">4</text>
</g>
<g font-size="2.3" fill="#000080">
<text x="243.9" y="29.7" transform="rotate(-180 243.9 29.7)">2</text>
<text x="243.7" y="34.7" transform="rotate(-180 243.7 34.7)">1</text>
<text x="240.8" y="40.9">RM</text>
<text x="134.3" y="48.5">DRIVER</text>
<text x="88.5" y="56.1">STM</text>
<text x="172.2" y="89.1">IR</text>
<text x="175.3" y="95.6" transform="rotate(-180 175.3 95.6)">9</text>
<text x="175.2" y="100.7" transform="rotate(-180 175.2 100.7)">8</text>
<text x="175.3" y="105.8" transform="rotate(-180 175.3 105.8)">7</text>
<text x="175.3" y="110.8" transform="rotate(-180 175.3 110.8)">6</text>
<text x="175.2" y="115.9" transform="rotate(-180 175.2 115.9)">5</text>
<text x="175.3" y="121.1" transform="rotate(-180 175.3 121.1)">4</text>
<text x="175.2" y="126.1" transform="rotate(-180 175.2 126.1)">3</text>
<text x="175.3" y="131.2" transform="rotate(-180 175.3 131.2)">2</text>
<text x="175.1" y="136.3" transform="rotate(-180 175.1 136.3)">1</text>
<text x="246.3" y="143.9" transform="rotate(-180 246.3 143.9)">1</text>
<text x="246.4" y="138.8" transform="rotate(-180 246.4 138.8)">2</text>
<text x="243.3" y="150">LM</text>
<text x="25" y="175.4">BT</text>
<text x="27.5" y="179.9">1</text>
<text x="40.1" y="177.2">S?</text>
<text x="27.3" y="185">2</text>
</g>
<g font-size="2.3" fill="#800000">
<text x="134.6" y="30.8">VCC</text>
<text x="165.3" y="75.1">GND</text>
<text x="165.3" y="77.6">GND</text>
<text x="165.3" y="80.2">GND</text>
<text x="165" y="91.7">VCCVcc</text>
<text x="156.9" y="100.5">GND</text>
<text x="106.5" y="132.2">GND</text>
<text x="61.1" y="184.3">VCC</text>
<text x="32.8" y="193.1">GND</text>
</g>
<g font-size="1.1" fill="#000080">
<text x="166.9" y="94.9">PIIR09</text>
<text x="103" y="120.3">PISTM020</text>
<text x="103" y="122.8">PISTM039</text>
</g>
</svg>
